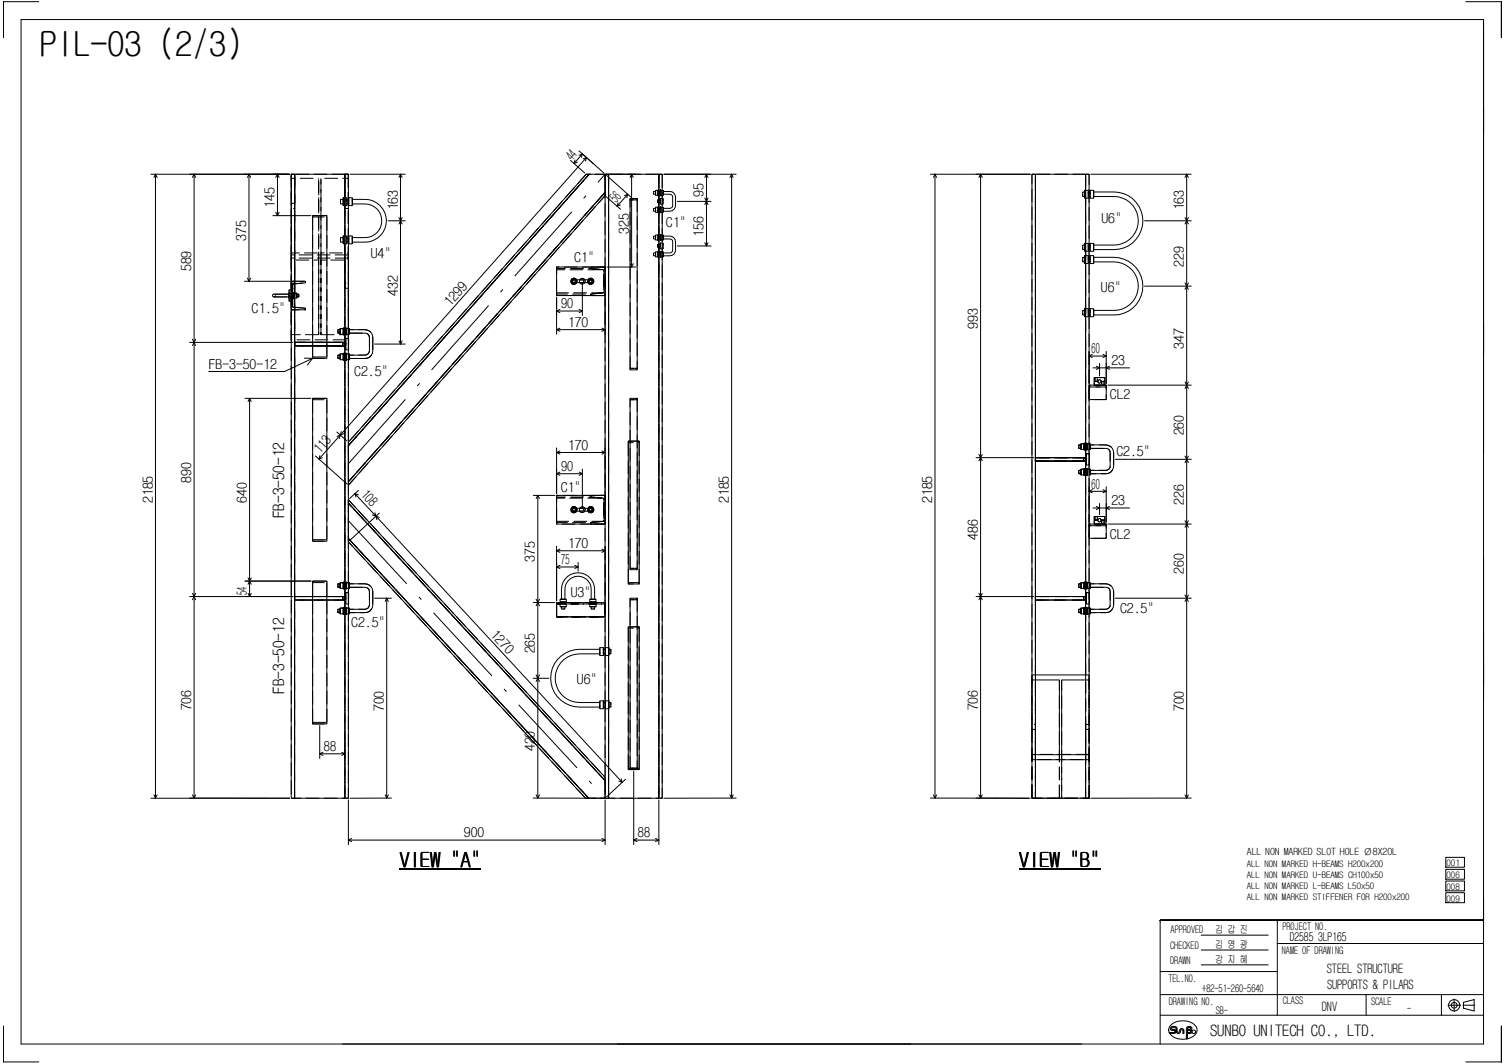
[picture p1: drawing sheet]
<svg xmlns="http://www.w3.org/2000/svg" width="420mm" height="297mm" viewBox="0 0 420 297" stroke-linecap="round" stroke-linejoin="round" font-family="sans-serif">
<g fill="none" stroke="#000" stroke-width=".28">
<path d="M.8 .5h10M.9 .5v10M5.9 5.5h408.5v286h-408.5zM409.5 .5h10l-.1 10M414.4 5.5v121.1M43.4 48.6l-.4 .9M43.4 48.6l.5 .9M43.4 48.6v174.2M54.2 48.6v174.2M54.2 48.6l-.4 .9M54.2 48.6l.5 .9M69.6 48.6l-.5 .9"/>
<path d="M69.6 48.6l.4 .9M69.6 48.6v29.9M77 59.3l.5 .9M77.5 48.6l-.5 .9M77.5 48.6l.5 .9M77.5 48.6v11.6M78 59.3l-.5 .9M80.9 48.6h-38.7M82.3 48.6h14v174.2h1v-174.2h-1M95.9 55.7h-.8v1.2h.8M95.9 55.2h1v2.2h-1zM96.9 55.7h.5"/>
<path d="M96.9 56.9h.5M97.4 55.2h1v2.2h-1zM97.8 48.6h15.4M98.4 56.9a8.3 8.3 0 0 1 6.2 .8 4.7 4.7 0 0 1 1.8 5.3 4.7 4.7 0 0 1-4.5 3.3h-3.5M98.4 55.7h3.5a6 6 0 0 1 6 5.9 6 6 0 0 1-6 6h-3.5M111.9 48.6l-.4 .9M111.9 48.6l.5 .9M111.9 48.6v47.5M159.4 44.8l4 3.5M160.6 44.7l-.2 .9M161.3 45.3l-.9 .3M161.8 42.1l6.9 6.2"/>
<path d="M162.7 43l-.9 .3M162.7 43l-.3 .9M162.7 43l-2.3 2.6M163.8 44l-.9 .4M163.8 44l-.2 1M163.8 44l-68.7 77.5M164.6 48.6l-67.3 75.8v-1l66.4-74.8h5.3v5.1M169 53.7v.9l-71.7 80.9v-1zM169 48.6h1v174.2h-1zM169.4 54.9l4 3.5M169.4 48.9l6.9 6.2M169.5 48.6h8.2"/>
<path d="M170 48.6h14.1v174.2h.9v-174.2h-.9M172.6 56.6l-.2 1M173.3 57.2l-.9 .4M175.4 54.2l-.9 .4M175.4 54.2l-.3 1M175.4 54.2l-3 3.4M176 55.4h2v.4h-2zM176 55.8v47M176.4 48.6l-.4 .9M176.4 48.6l.5 .9M176.4 48.6v25.9M178 55.8v47"/>
<path d="M183.1 53.5h-.5v.7h.5M183.1 58.2h-.5v.8h.5M183.8 53.2h-.7v1.3h.7M183.8 57.9h-.7v1.4h.7M183.8 53h.2v1.7h-.2zM183.8 57.7h.2v1.7h-.2zM184 53.5h.4M184 54.2h.4M184 58.2h.4M184 59h.4M184.4 55.8h-.7v.8h.7M184.4 53h.2v1.7h-.2z"/>
<path d="M184.4 57.7h.2v1.7h-.2zM184.4 55.4h.8v1.6h-.8zM184.6 53.2h.7v1.3h-.7M184.6 57.9h.7v1.4h-.7M185.3 53.5h1.8a1.59 1.59 0 0 1 1.6 1.5v2.4a1.66 1.66 0 0 1-1.6 1.6h-1.8M185.3 54.2h1.8a.79 .79 0 0 1 .8 .8v2.4a.79 .79 0 0 1-.8 .8h-1.8M185.5 48.6h20.2M189.2 56.2h9.4M196.9 55.3l.5 .9M197.4 56.2l-.5 .9M197.4 56.2l.4 .9M197.4 48.6l-.5 .9"/>
<path d="M197.4 48.6l.4 .9M197.4 48.6v20.1M197.8 55.3l-.4 .9M204.4 48.6l-.5 .9M204.4 48.6l.4 .9M204.4 48.6v174.2M259.9 48.6h27.9M261.2 48.6l-.4 .9M261.2 48.6l.5 .9M261.2 48.6v174.2M273.9 48.6v174.2M273.9 48.6l-.4 .9"/>
<path d="M273.9 48.6l.5 .9M289.3 48.6h14M303 53.6h-.5v1.3h.5M303 53.1h1v2.2h-1zM304 53.6h.5M304 54.9h.5M304.5 53.1h1v2.2h-1zM304.7 48.6h28.1M305.5 54.9h5.7a6.8 6.8 0 0 1 6.8 6.7 6.8 6.8 0 0 1-6.8 6.8h-5.7M305.5 53.6h5.7a8 8 0 0 1 8.1 8 8 8 0 0 1-8.1 8.1h-5.7M331.5 48.6v174.2M331.5 48.6l-.5 .9"/>
<path d="M331.5 48.6l.5 .9M68.3 78.5h12.6M69.1 77.6l.5 .9M70 77.6l-.4 .9M76.2 60.2h10.7M81.4 78.5h3.9v.5l-3.6 .3v6.4l3.6 .4v.4h-3.9zM81.4 78.5v-29.9h.9v29.9M82.3 79.2v6.6M87.3 60.2h4v39.8h-4zM95.9 66.3h-.8v1.3h.8M95.9 65.9h1v2.2h-1zM96.9 66.3h.5"/>
<path d="M96.9 67.6h.5M97.4 65.9h1v2.2h-1zM108.4 61.6h4.8M111.5 60.7l.4 .9M111.9 61.6l-.4 .9M111.9 61.6l.5 .9M112.4 60.7l-.5 .9M155.5 74.5h13.5v8h-13.5zM155.5 75v.3M160 78.3l.3-.2h4.7a.4 .4 0 0 1 .4 .4 .4 .4 0 0 1-.4 .4h-4.7a.38 .38 0 0 1-.3-.2 .38 .38 0 0 1 0-.4zM160.9 78.1a.71 .71 0 0 0-1-.1 .71 .71 0 0 0 0 1 .71 .71 0 0 0 1 0M161.1 78.1a.85 .85 0 0 0-1.3-.3 .85 .85 0 0 0 0 1.4 .85 .85 0 0 0 1.3-.3"/>
<path d="M162 78.9a.77 .77 0 0 0 1.4 0M162 78.1a.77 .77 0 0 1 1.4 0M162.7 79v9.1M164.3 78.1a.83 .83 0 0 1 1.3-.2 .83 .83 0 0 1 0 1.3 .83 .83 0 0 1-1.3-.3M164.5 78.1a.71 .71 0 0 1 1-.1 .71 .71 0 0 1 0 1 .71 .71 0 0 1-1 0M169.5 74.5h8.2M176 73.6l.4 .9M176.9 73.6l-.5 .9M183.1 65.9h-.5v.8h.5M183.1 70.6h-.5v.8h.5M183.8 65.6h-.7v1.4h.7M183.8 70.3h-.7v1.4h.7"/>
<path d="M183.8 65.5h.2v1.6h-.2zM183.8 70.2h.2v1.6h-.2zM184 65.9h.4M184 66.7h.4M184 70.6h.4M184 71.4h.4M184.4 68.2h-.7v.8h.7M184.4 65.5h.2v1.6h-.2zM184.4 70.2h.2v1.6h-.2zM184.4 67.9h.8v1.6h-.8zM184.6 65.6h.7v1.4h-.7M184.6 70.3h.7v1.4h-.7"/>
<path d="M185.3 65.9h1.8a1.59 1.59 0 0 1 1.6 1.6v2.3a1.59 1.59 0 0 1-1.6 1.6h-1.8M185.3 66.7h1.8a.74 .74 0 0 1 .8 .8v2.3a.79 .79 0 0 1-.8 .8h-1.8M189.2 68.7h9.4M196.9 67.8l.5 .9M197.8 67.8l-.4 .9M303 68.4h-.5v1.3h.5M303 67.9h1v2.2h-1zM303 71.8h-.5v1.3h.5M303 71.4h1v2.2h-1zM304 68.4h.5M304 69.7h.5M304 71.8h.5"/>
<path d="M304 73.1h.5M304.5 67.9h1v2.2h-1zM304.5 71.4h1v2.2h-1zM305.5 73.1h5.7a6.8 6.8 0 0 1 6.8 6.8 6.8 6.8 0 0 1-6.8 6.8h-5.7M305.5 71.8h5.7a8 8 0 0 1 8.1 8.1 8 8 0 0 1-8.1 8h-5.7M319.7 61.6h13.1M319.7 79.9h13.1M331 60.7l1 1.8M331 79l1 1.8M332 60.7l-1 1.8M332 79l-1 1.8M53 95.6h28.8"/>
<path d="M53.8 94.7l.4 .9M54.2 95.6l-.4 .9M54.2 95.6l.5 .9M54.7 94.7l-.5 .9M80.7 82.1h-4.2a.38 .38 0 0 0-.4 .4 .38 .38 0 0 0 .4 .4h4.2M80.8 83.2v.9h.8v-.7M81.4 86.5v136.3h.9v-136.3M81.4 81.8h-.7v1.4h.7M81.4 81.7h.2v1.7h-.2zM81.6 81.7v-.8h-.8v.9M81.6 82.1h.4M81.6 82.9h.4"/>
<path d="M82 81.7h.2v1.7h-.2zM82.2 81.8h.7v1.4h-.7M82.3 95.6h14v1l-14-.1zM82.9 82.1h.5v.8h-.5M85 100h2.3M95 92.1l-.6-.1v1l.6-.1M95 99.1h-.6v1l.6-.1M95 99.1v.1M95.9 91.7h-.9v1.6h.9M95.9 98.8h-.9v1.6h.9M95.9 91.6h.2v1.9h-.2zM95.9 98.6h.2v2h-.2z"/>
<path d="M96.1 92h.5M96.1 93h.5M96.1 99.1h.5M96.6 95.7h-.8v.8h.8M96.6 91.6h.2v1.9h-.2zM96.6 98.6h.2v2h-.2zM96.6 94.5h.8v3.2h-.8zM96.8 91.8l.8-.1v1.6h-.8M96.8 98.9l.8-.1v1.6h-.8M97.6 92.1l4.4-.1a2.18 2.18 0 0 1 2.1 2.2v3.7a2.18 2.18 0 0 1-2.1 2.2l-4.4-.1M97.6 92.9l4.4 .1a1.19 1.19 0 0 1 1.2 1.2v3.7a1.27 1.27 0 0 1-1.2 1.2h-4.4M97.6 99.1v.1"/>
<path d="M104.6 96.1h8.6M111.5 95.2l.4 .9M112.4 95.2l-.5 .9M155.5 86.8l.9 .5M155.5 86.8h7.2M155.5 83v10.3M155.5 92l.9 .5M155.5 92h13.5M156.4 86.4l-.9 .4M156.4 91.6l-.9 .4M161.8 86.4l.9 .4M162.7 86.8l-.9 .5"/>
<path d="M168.1 91.6l.9 .4M169 92l-.9 .5M303 86.7h-.5v1.2h.5M303 86.2h1v2.2h-1zM304 86.7h.5M304 87.9h.5M304.2 99.4l.9 .4M304.2 99.4h4.8M304.2 98.1v9M304.5 86.2h1v2.2h-1zM305.1 98.9l-.9 .5M308.1 98.9l.9 .5"/>
<path d="M309 98.1v9M309 99.4l-.9 .4M68.5 111.2h18.4M69.7 111.2v55.3M69.7 111.2l-.4 .9M69.7 111.2l.5 .9M87.3 111.2h4v39.9h-4zM87.3 100l-7.8 3.7h-21.2M87.3 100l-1.4 1.9M96.1 100.1h.5M176 102.8h2v.5h-2zM176 111.2h2v.4h-2z"/>
<path d="M176 111.6v47.1M178 111.6v47.1M304.2 107.5h4.8v4h-4.8zM305.3 102.7h10.3M305.7 105.4h3v1.1h-1.1a.47 .47 0 0 0-.4-.5 .47 .47 0 0 0-.5 .5h-1zM305.7 106.5h1a.47 .47 0 0 0 .5 .5 .47 .47 0 0 0 .4-.5h1.1v1h-3zM306.3 102.2l.9 .5-.9 .4M307.2 101.4v3.5M309.5 107.5h23.3M309.9 102.2l-.9 .5 .9 .4M331 106.6l.5 .9M331.5 107.5l-.5 1"/>
<path d="M331.5 107.5l.5 1M332 106.6l-.5 .9M88.1 127.3l8.8 7.8M89.4 127.2l-.3 .9M90 127.8l-.9 .3M94.1 120.6l2.8 2.5M95.1 121.5l-.3 .9M95.1 121.5l-6 6.6M95.3 120.5l-.2 1M96 121.1l-1.9 .7M97.3 124.4v10.1M97.3 139.5l71.7 77.5"/>
<path d="M99.1 137.8l.3 1M99.1 137.8l1 .3M99.1 137.8l5.9 6.3M100.1 136.9l-2.4 2.3M149 138.3h6M150.2 138.3v84.5M150.2 138.3l-.4 .9M150.2 138.3l.5 .9M155.5 138.3h13.5v8h-13.5zM155.5 138.8v.3M155.5 132.2l.9 .5M155.5 132.2h7.2"/>
<path d="M155.5 126.3l.9 .5M155.5 126.3h13.5M155.5 125.1v12.7M156.4 131.8l-.9 .4M156.4 125.9l-.9 .4M161.8 131.8l.9 .4M162.7 131v10.8M162.7 132.2l-.9 .5M168.1 125.9l.9 .4M169 126.3l-.9 .5M175.5 123.1h3.1v39.9h-3.1zM272.7 127.8h16.1"/>
<path d="M273.5 126.9l.9 1.8M274.4 126.9l-.9 1.8M289.3 127.8h14v.9h-14zM302 124.3l-.6-.1v1l.6-.1M302 131.4l-.6-.1v.9h.6M302.9 123.9h-.9v1.6h.9M302.9 131h-.9v1.6h.9M302.9 123.7h.1v1.9h-.1zM302.9 130.8h.1v2h-.1zM303 132.2h.5M303 124.2h.5M303 125.2h.5"/>
<path d="M303 131.3h.5M303.5 127.8h-.8v.9h.8M303.5 123.7h.2v1.9h-.2zM303.5 130.8h.2v2h-.2zM303.5 126.7h.8v3.1h-.8zM303.7 124l.9-.1v1.6h-.9M303.7 131.1l.9-.1v1.6h-.9M304.2 137.2l.9 .4M304.2 137.2h4.8M304.2 135.9v9.9M304.6 124.3l4.3-.1a2.18 2.18 0 0 1 2.2 2.2v3.7a2.18 2.18 0 0 1-2.2 2.1h-4.3M304.6 125.1l4.3 .1a1.18 1.18 0 0 1 1.2 1.2v3.7a1.18 1.18 0 0 1-1.2 1.2l-4.3 .1"/>
<path d="M305.1 136.7l-.9 .5M308.1 136.7l.9 .5M309 135.9v9.9M309 137.2l-.9 .4M311.6 128.2h21.2M331 127.3l.5 .9M331.5 128.2l-.5 1M331.5 128.2l.5 1M332 127.3l-.5 .9M97.3 151.3l66.3 71.5h5.4M97.3 150.3l67.2 72.5M97.3 140.5l71.7 77.4"/>
<path d="M104.1 143.8l.9 .3M104.7 143.1l.3 1M105 144.1l.3 1M105 144.1l1 .3M105 144.1l68.8 74.3M106 143.3l-8.3 7.6M155.5 158.3l.9 .4M155.5 158.3h6M155.5 153.8l.9 .4M155.5 153.8h13.5M155.5 152.5v15.2M156.4 157.8l-.9 .5"/>
<path d="M156.4 153.3l-.9 .5M160 142.1l.3-.2h4.9a.41 .41 0 0 1 .2 .5 .41 .41 0 0 1-.4 .3h-4.7l-.3-.2zM160.6 157.8l.9 .5M160.9 141.9a.7 .7 0 0 0-1-.1 .7 .7 0 0 0 0 1 .7 .7 0 0 0 1-.1M161.1 141.9a.85 .85 0 0 0-1.3-.3 .85 .85 0 0 0 0 1.4 .85 .85 0 0 0 1.3-.3M161.5 157v2.4M161.5 158.3l-.9 .4M162 142.7a.82 .82 0 0 0 1.4 0M162 141.9a.82 .82 0 0 1 1.4 0M164.3 141.9a.83 .83 0 0 1 1.3-.2 .83 .83 0 0 1 0 1.2 .83 .83 0 0 1-1.3-.2M164.5 141.9a.7 .7 0 0 1 1-.1 .7 .7 0 0 1 0 1 .7 .7 0 0 1-1-.1M168.1 153.3l.9 .5"/>
<path d="M169 152.5v15.2M169 153.8l-.9 .4M176 158.7h2v.3h-2zM304.2 146.3h4.8v4h-4.8zM305.3 141.8h10.3M305.7 144.2h3v1h-1.1a.47 .47 0 0 0-.4-.5 .47 .47 0 0 0-.5 .5h-1zM305.7 145.2h1a.47 .47 0 0 0 .5 .5 .47 .47 0 0 0 .4-.5h1.1v1.1h-3zM306.3 141.4l.9 .4-.9 .5M307.2 140.5v3.2M309.5 146.3h23.3M309.9 141.4l-.9 .4 .9 .5M331 145.4l.5 .9"/>
<path d="M331.5 146.3l-.5 .9M331.5 146.3l.5 .9M332 145.4l-.5 .9M53 166.5h28.8M53.8 165.7l.4 .8M54.2 166.5l-.4 .9M54.2 166.5l.5 .9M54.7 165.7l-.5 .8M68.5 162.2h18.4M69.3 161.3l.4 .9M69.3 165.7l.4 .8M69.7 162.2l-.4 .9"/>
<path d="M69.7 162.2l.5 .9M70.2 161.3l-.5 .9M70.2 165.7l-.5 .8M82.3 166.5h14v1h-14zM87.3 162.2h4v39.9h-4zM95 163.1l-.6-.1v1l.6-.1M95 170.1h-.6v.9h.6M95.9 162.7h-.9v1.6h.9M95.9 169.8h-.9v1.6h.9M95.9 162.5h.2v1.9h-.2zM95.9 169.6h.2v1.9h-.2zM96.1 163h.5"/>
<path d="M96.1 164h.5M96.1 170.1h.5M96.1 171h.5M96.6 166.6h-.8v.8h.8M96.6 162.5h.2v1.9h-.2zM96.6 169.6h.2v1.9h-.2zM96.6 165.4h.8v3.2h-.8zM96.8 162.8l.8-.1v1.6h-.8M96.8 169.9l.8-.1v1.6h-.8M97.6 163.1l4.4-.1a2.18 2.18 0 0 1 2.1 2.1v3.8a2.18 2.18 0 0 1-2.1 2.1h-4.4M97.6 163.9l4.4 .1a1.19 1.19 0 0 1 1.2 1.1v3.8a1.28 1.28 0 0 1-1.2 1.2h-4.4M104.6 167h4.7"/>
<path d="M108 167l-.4 .9M108 167l.5 .9M108 167v55.8M149 168.2h6M149.8 167.3l.4 .9M150.2 168.2l-.4 .9M150.2 168.2l.5 .9M150.7 167.3l-.5 .9M156.5 168.6h1.7v.8h-1.7zM156.5 167.3h1.7v.8h-1.7zM156.8 167.3a6.6 6.6 0 0 1 1.8-6.4 4.6 4.6 0 0 1 4.9-.5 4.6 4.6 0 0 1 2.6 4.1v2.8M156.8 169.4v.6h1v-.6"/>
<path d="M156.8 168.1v.5M157.8 167.3a6 6 0 0 1 .8-5 3.6 3.6 0 0 1 4.1-1.2 3.6 3.6 0 0 1 2.4 3.4v2.8M157.8 168.1v.5M164.8 168.6h1.7v.8h-1.7zM164.8 167.3h1.7v.8h-1.7zM165.1 169.4v.6h1v-.6M165.1 168.1v.5M166.1 168.1v.5M169 168.2h-13.5v4h13.5M175.5 175h3.1v39.8h-3.1zM176 167h2v.4h-2zM176 167.4v47.1"/>
<path d="M178 167.4v47.1M272.7 166.5h16.1M273.5 165.6l.9 1.8M274.4 165.6l-.9 1.8M289.3 166.5h14v1h-14zM302 163.1l-.6-.1v1l.6-.1M302 170.1h-.6v.9h.6M302.9 162.7h-.9v1.6h.9M302.9 169.8h-.9v1.6h.9M302.9 162.5h.1v1.9h-.1zM302.9 169.6h.1v1.9h-.1zM303 163h.5"/>
<path d="M303 164h.5M303 170.1h.5M303 171h.5M303.5 166.6h-.8v.8h.8M303.5 162.5h.2v1.9h-.2zM303.5 169.6h.2v1.9h-.2zM303.5 165.4h.8v3.2h-.8zM303.7 162.8l.9-.1v1.6h-.9M303.7 169.9l.9-.1v1.6h-.9M304.6 163.1l4.3-.1a2.18 2.18 0 0 1 2.2 2.1v3.8a2.18 2.18 0 0 1-2.2 2.1h-4.3M304.6 163.9l4.3 .1a1.18 1.18 0 0 1 1.2 1.1v3.8a1.18 1.18 0 0 1-1.2 1.2h-4.3M311.6 167h21.2"/>
<path d="M331 166.1l1 1.8M332 166.1l-1 1.8M149 189.4h4.3M149.8 188.4l.4 1M150.2 189.4l-.4 .8M150.2 189.4l.5 .8M150.7 188.4l-.5 1M167.6 182.5h-5.7a6.8 6.8 0 0 0-6.8 6.8 6.8 6.8 0 0 0 6.8 6.8h5.7M167.6 181.3h-5.7a8.1 8.1 0 0 0-8.1 8 8.1 8.1 0 0 0 8.1 8.1h5.7M167.6 195.7h1v2.2h-1zM167.6 180.8h1v2.2h-1zM168.6 196.1h.5"/>
<path d="M168.6 197.4h.5M168.6 181.3h.5M168.6 182.5h.5M169.1 195.7h1v2.2h-1zM169.1 180.8h1v2.2h-1zM170.1 196.1h.5v1.3h-.5M170.1 181.3h.5v1.2h-.5M288.3 189.8h7.7v20.9h-7.7v12.1h15.9v-10.7h-15.9M288.3 188.4v-139.8h1v139.8M303.3 188.4v-139.8h.9v139.8M304.2 189.8h-7.6v20.9h7.6v1.4M89.3 210.4l.9 .5"/>
<path d="M89.3 210.4h7.1M89.3 202.6v9.2M90.2 210l-.9 .4M95.5 210l.9 .4M96.4 207.4v4.4M96.4 210.4l-.9 .5M172.9 218.1l.9 .3M173.5 217.4l.3 1M174.8 217.6l-5.4 4.9M176 214.5h2v.3h-2zM177 215.3v20.5M288.3 203.6v-15.2h15.9v15.2"/>
<path d="M288.3 203.6v7.1M288.3 203.6h1v7.1M304.2 203.6v7.1M304.2 203.6h-.9v7.1M43 221.9l.4 .9M43.9 221.9l-.5 .9M53 222.8h27.9h-38.7M53.8 221.9l.4 .9M54.7 221.9l-.5 .9M82.3 222.8h14M97.3 234.5l.9 .4M97.3 234.5h71.7"/>
<path d="M97.3 223.3v12.5M98.2 234.1l-.9 .4M107.6 221.9l.4 .9M108.5 221.9l-.5 .9M109.3 222.8h-11.5M149 222.8h19.6M149.8 221.9l.4 .9M150.7 221.9l-.5 .9M168.1 234.1l.9 .4M169 223.3v12.5M169 234.5l-.9 .4M170 222.8h14.1"/>
<path d="M177 234.5h7.1M177 234.5l.9 .4M177.9 234.1l-.9 .4M183.1 234.1l1 .4M184.1 234.5l-1 .4M184.1 223.3v12.5M203.9 221.9l.5 .9M204.8 221.9l-.4 .9M205.7 222.8h-20.2M259.9 222.8h27.9M260.8 221.9l.4 .9M261.7 221.9l-.5 .9"/>
<path d="M272.7 222.8h14.7M273.5 221.9l.4 .9M274.4 221.9l-.5 .9M331 221.9l.5 .9M332 221.9l-.5 .9M332.8 222.8h-28.1M403.9 239.4h5.2v2.7h-5.2zM356.8 256.9v26.5M403.9 246h5.2v2.7h-5.2zM403.9 249.2h5.2v2.8h-5.2zM403.9 242.7h5.2v2.7h-5.2zM414.4 256.9h-90.3v34.6"/>
<path d="M324.1 277.7h90.3M324.1 271.2h32.7M335.6 269.4h18.7M335.6 261.1h18.7M335.6 265.2h18.7M356.8 263.4h57.6M381.6 277.7v5.7M402.7 277.7v5.7M406.2 278.9v3.5M408.9 279.8l2.9-.7v3.1l-2.9-.7zM.8 296.5h10M.9 286.5v10"/>
<path d="M324.1 283.4h90.3M326.6 288.2h1.6v-.4l-.7-.1a.57 .57 0 0 1-.6-.6 .57 .57 0 0 1 .6-.5h1l.3 .3 .1 1.2h.5a.68 .68 0 0 1 .5-.9 .68 .68 0 0 1 .8 .6v.7h-.2l-.1-.9h-.5a.68 .68 0 0 1-.5 .9 .68 .68 0 0 1-.9-.6l-.1-1h-1l-.1 .2 .2 .3a.74 .74 0 0 1 1 .6l-.2 .5h-1.5M327.2 286.1a5.2 5.2 0 0 1 7 .5 2.14 2.14 0 0 1-1.5 3.1 4.6 4.6 0 0 1-6.1-1.7 1.86 1.86 0 0 1 .6-1.9zM331.7 290v-1.5h.7a.56 .56 0 0 0 .6-.3 .56 .56 0 0 0-.2-.6 .74 .74 0 0 0-.4-1.1 .74 .74 0 0 0-1 .7v2.9M331.7 287.7h.7l.3 .3-.3 .2h-.7zM331.8 287l.6-.1 .3 .2-.3 .3h-.7zM404.5 280.6h3.5M408.7 280.6h3.3M419.4 286.5l.1 10h-10"/>
<circle cx="333.5" cy="288.1" r=".51"/>
<circle cx="406.2" cy="280.7" r="1.59"/>
<circle cx="406.3" cy="280.7" r=".81"/>
</g>
<g fill="none" stroke="#000" stroke-width=".28" stroke-dasharray="3.8 1.3" stroke-linecap="butt">
<path d="M81.4 56.8h.9v-8.2h-.9M82.3 49.8v8.4h-.9M82.3 48.6v174.2h-.9v-174.2h.9M96.3 48.6v174.2h-14v-174.2h14M97.3 48.6v24h-7.6v-22.8h7.6M97.3 48.6v24M97.3 48.6v174.2h-1v-174.2h1M97.3 58.2h-1v-8.4M97.3 48.6h-1v8.2h1M164.6 48.6l-67.3 75.8M169 48.6v5.1l-71.7 80.8v-10.1l67.3-75.8-67.3 75.8v-1l66.4-74.8M169 53.7v.9l-71.7 80.9v-1l71.7-80.8"/>
<path d="M169 53.7l-71.7 80.8M170 48.6v174.2h-1v-174.2h1M178 55.4v47.9M184.1 48.6v174.2h-14.1v-174.2h14.1M185 48.6v174.2h-.9v-174.2h.9M289.3 48.6h-1v174.2h1v-174.2M303.3 48.6v174.2h-14v-174.2h14M303.3 48.6v174.2h-14v-174.2M81.4 78.5h3.9v.5l-3.6 .3v6.4l3.6 .4v.4h-3.9v-8M81.4 72.1v-1.5h7.6v-20.8v22.8h-7.6v-22.8h7.6M81.4 79h.9v-8.4M82.3 72.1v8.4h-.9"/>
<path d="M87.3 60.6v39.1M87.3 60.2h4v.4h-4v-.4M89 72.6v20.8v-22.8M89.7 72.6v20.8v-22.8M91.3 60.6v39.1M96.3 70.6v8.4h1M97.3 72.1h-15.9v22.8h15.9v-24.3h-7.6v-20.8M97.3 71.2h-15.9v-22.6M165.1 74.5v.5l3.6 .3v6.4l-3.6 .4v.4h3.9v-8h-3.9M169 74.5h-3.9v.5l3.6 .3v6.4l-3.6 .4v.4h3.9M76.5 82.9h4.2v-.8h-4.2M81.4 86.5v-8"/>
<path d="M82.3 95.6v.9l14 .1v-1h-14M82.3 85.8l-.6-.1v-6.4l.6-.1M87.3 99.7h4v.3h-4v-.3M89 93.4h-7.6v-22.8M89.7 93.4h7.6M96.3 95.6v1l-14-.1v-.9h14M96.3 96.6l-14-.1M96.3 95.6h-14M96.6 94.5h.8v3.2h-.8v-3.2M97.3 94.9v-24.3M97.3 80.5h-1v-8.4M97.6 92.9l4.4 .1a1.19 1.19 0 0 1 1.2 1.2v3.7a1.27 1.27 0 0 1-1.2 1.2h-4.4v1h4.4a2.1 2.1 0 0 0 2.1-2.2v-3.7a2.18 2.18 0 0 0-2.1-2.2h-4.4v.9"/>
<path d="M155.5 82.1v-.4h13.2v-6.4M155.5 81.7v-6.4h13.2l-3.6-.3h-9.6v-.5h13.5M168.7 81.7l-3.6 .4h-9.6v.4h9.6v-.4M169 82.5v-8M87.3 111.6v39.1M87.3 111.2h4v.4h-4v-.4M91.3 111.6v39.1M176 103.3v-47.9M178 111.2v47.8M304.2 107.5v.5h4.8v-.5h-4.8M306.7 106.5h-1v1h3v-1h-1.1M307.6 106.5h1.1v-1.1h-3v1.1h1"/>
<path d="M309 111.5h-4.8v-3.5h4.8v3.5M165.1 138.3v.5l3.6 .3v6.4l-3.6 .3v.5h3.9v-8h-3.9M169 138.3h-3.9v.5l3.6 .3v6.4l-3.6 .3v.5h3.9M175.5 123.6v39M175.5 123.1h3.1v.5h-3.1v-.5M178.6 123.6v39M289.3 127.8v.9h14v-.9h-14M303.3 127.8h-14v.9h14v-.9M303.3 128.7h-14M303.3 127.8h-14M303.5 126.7h.8v3.1h-.8v-3.1M304.6 125.1l4.3 .1a1.18 1.18 0 0 1 1.2 1.2v3.7a1.18 1.18 0 0 1-1.2 1.2h-4.3v.9h4.3a2.1 2.1 0 0 0 2.2-2.1v-3.7a2.18 2.18 0 0 0-2.2-2.2h-4.3v.9"/>
<path d="M87.3 150.7h4v.4h-4v-.4M97.3 140.5v-1l71.7 77.5v.9l-71.7-77.4M97.3 151.3v-10.8l71.7 77.4v4.9M97.3 150.3l67.2 72.5M155.5 145.8v-.3h13.2v-6.4M155.5 145.5v-6.4h13.2l-3.6-.3h-9.6v-.5h13.5M168.7 145.5l-3.6 .3h-9.6v.5h9.6v-.5M169 146.3v-8M176 159v-47.8M304.2 146.3v.5h4.8v-.5h-4.8M306.7 145.2h-1v1.1h3v-1.1h-1.1M307.6 145.2h1.1v-1h-3v1h1"/>
<path d="M309 150.3h-4.8v-3.5h4.8v3.5M82.3 166.5v1h14v-1h-14M87.3 162.6v39.1M87.3 162.2h4v.4h-4v-.4M91.3 162.6v39.1M96.3 166.5v1h-14v-1h14M96.3 167.5h-14M96.3 166.5h-14M96.6 165.4h.8v3.2h-.8v-3.2M97.6 163.9l4.4 .1a1.19 1.19 0 0 1 1.2 1.1v3.8a1.28 1.28 0 0 1-1.2 1.2h-4.4v.9h4.4a2.1 2.1 0 0 0 2.1-2.1v-3.8a2.18 2.18 0 0 0-2.1-2.1h-4.4v.9M155.5 172.2v-3.6v3.6h13.5v-3.6h-13.5h13.5v3.6h-13.5v-4h13.5v4h-13.5M175.5 175.4v39.1"/>
<path d="M178 167v47.8M178.6 175.4v39.1M289.3 166.5v1h14v-1h-14M303.3 166.5h-14v1h14v-1M303.3 167.5h-14M303.3 166.5h-14M303.5 165.4h.8v3.2h-.8v-3.2M304.6 163.9l4.3 .1a1.18 1.18 0 0 1 1.2 1.1v3.8a1.18 1.18 0 0 1-1.2 1.2h-4.3v.9h4.3a2.1 2.1 0 0 0 2.2-2.1v-3.8a2.18 2.18 0 0 0-2.2-2.1h-4.3v.9M87.3 201.7h4v.4h-4v-.4M176 214.8v-47.8M288.3 203.6v8.4h7.7v-22.2M288.3 203.6v-15.2"/>
<path d="M289.3 203.6v-15.2M289.3 210.6v-8.4h-1M289.3 203.6v8.4M296.6 212v10.8M303.3 203.6v-15.2M303.3 212v-8.4M304.2 212v-23.6M304.2 210.6h-15.9v-22.2M304.2 203.6v8.4h-7.6v-22.2M304.2 203.6v-15.2M304.2 202.2h-.9v8.4M82.3 222.8v-174.2"/>
<path d="M96.3 222.8v-174.2M163.6 222.8l-66.3-71.5v-1l67.2 72.5M164.5 222.8l-67.2-72.5v-9.8l71.7 77.4v4.9M170 222.8v-174.2M184.1 222.8v-174.2M288.3 222.8v-12.1M288.3 222.8h8.3M288.3 222.8h1v-12.1M296 222.8v-10.8M296 222.8v-12.1M296.6 222.8v-12.1M296.6 222.8h7.6"/>
<path d="M303.3 222.8v-12.1M303.3 222.8h.9v-12.1M304.2 222.8v-12.1M304.2 222.8v-174.2h-.9v174.2h.9"/>
</g>
<path d="M306.1 105.4h.5M306.6 106.5h-.5M307.7 106.5h.5M308.2 107.5h-.5M165.1 138.8v-.5M306.1 144.2h.5M306.6 145.2h-.5M307.7 145.2h.5M308.2 146.3h-.5" fill="none" stroke="#000" stroke-width=".28" stroke-dasharray=".3 .1" stroke-linecap="butt"/>
<g fill="none" stroke="#000" stroke-width=".28" stroke-dasharray="1.7 .6" stroke-linecap="butt">
<path d="M80.8 84.1v-3.2M81.6 84.1v-3.2M81.6 82.1h.7v.8h-.7v-.8M95 92.9v-.9h-.6v1l.6-.1M96.6 94.5v3.2M96.6 95.7h-.8v.8h.8v-.8M97.4 94.5v3.2M95 100v-.9h-.6v1l.6-.1M306.6 106.5h-.5v-1.1h.5v1.1M302 125.1v-.9h-.6v1l.6-.1M302 132.2v-.9h-.6v.9h.6M303.5 126.7v3.1"/>
<path d="M303.5 127.8h-.8v.9h.8v-.9M304.3 126.7v3.1M306.6 145.2h-.5v-1h.5v1M307.7 145.2h.5v1.1h-.5v-1.1M95 163.9v-.9h-.6v1l.6-.1M95 171v-.9h-.6v.9h.6M96.6 165.4v3.2M96.6 166.6h-.8v.8h.8v-.8M97.4 165.4v3.2M302 163.9v-.9h-.6v1l.6-.1M302 171v-.9h-.6v.9h.6M303.5 165.4v3.2"/>
<path d="M303.5 166.6h-.8v.8h.8v-.8M304.3 165.4v3.2"/>
</g>
<g fill="none" stroke="#000" stroke-width=".28" stroke-dasharray=".8 .3" stroke-linecap="butt">
<path d="M183.1 59.3v-1.4M183.8 59.3v-1.4M183.8 57.9v1.4M184.4 55.4v1.6M184.6 59.3v-1.4M184.6 57.9v1.4M185.2 55.4v1.6M185.3 57.9v1.4M81.4 72.6v-1.4M183.1 67v-1.4M183.1 71.7v-1.4M183.8 67v-1.4"/>
<path d="M183.8 71.7v-1.4M183.8 65.6v1.4M183.8 70.3v1.4M184.6 67v-1.4M184.6 71.7v-1.4M184.6 65.6v1.4M184.6 70.3v1.4M185.3 65.6v1.4M185.3 70.3v1.4M81.4 94.9v-1.5M83.4 82.9v-.8v.8M95 93.3v-1.6"/>
<path d="M95.9 93.3v-1.6M95.9 91.7v1.6M96.8 91.7v1.6M96.8 93.3v-1.5M97.6 91.7v1.6M96.8 100.4v-1.5M306.7 106.5a.47 .47 0 0 0 .5 .5 .47 .47 0 0 0 .4-.5M307.6 106.5a.47 .47 0 0 0-.4-.5 .47 .47 0 0 0-.5 .5M302 125.5v-1.6M302.9 123.9v1.6M302.9 125.5v-1.6M303.7 125.5v-1.5"/>
<path d="M303.7 132.6v-1.5M303.7 123.9v1.6M304.6 123.9v1.6M306.7 145.2a.47 .47 0 0 0 .5 .5 .47 .47 0 0 0 .4-.5M307.6 145.2a.47 .47 0 0 0-.4-.5 .47 .47 0 0 0-.5 .5M95 164.3v-1.6M95.9 162.7v1.6M95.9 164.3v-1.6M96.8 164.3v-1.5M96.8 171.4v-1.5M96.8 162.7v1.6M97.6 162.7v1.6"/>
<path d="M302 164.3v-1.6M302.9 164.3v-1.6M302.9 162.7v1.6M303.7 162.7v1.6M303.7 164.3v-1.5M303.7 171.4v-1.5M304.6 162.7v1.6M288.3 212v-1.4"/>
</g>
<path d="M307.7 106.5h.5v1h-.5v-1M303 125.1l.5 .1v-1h-.5v.9M303 163.9l.5 .1v-1h-.5v.9" fill="none" stroke="#000" stroke-width=".28" stroke-dasharray="1.6 .6" stroke-linecap="butt"/>
<path d="M165.1 82.5h3.9M165.1 146.3h3.9M169 172.2v-4" fill="none" stroke="#000" stroke-width=".28" stroke-dasharray="2.2 .7" stroke-linecap="butt"/>
<path d="M165.1 75v-.5" fill="none" stroke="#000" stroke-width=".28" stroke-dasharray=".2 .1" stroke-linecap="butt"/>
<g fill="none" stroke="#000" stroke-width=".28" stroke-dasharray=".5 .2" stroke-linecap="butt">
<path d="M82.3 78.5h-.9M160.9 78.1v.9M161.1 78.1v.8M162 78.9v-.8M163.4 78.1v.8M164.3 78.9v-.8M164.5 79v-.9M81.4 86.5h.9M96.1 99.1v1M96.6 99.1v1M97.6 99.1v1M94.4 100.1v-1"/>
<path d="M95 100.1v-1M96.1 100.1v-1M96.6 100.1v-1M301.4 132.2v-.9M302 132.2v-.9M303 132.2v-.9M303 131.3v.9M303.5 131.3v.9M303.5 132.2v-.9M304.6 131.3v.9M97.3 140.5v-1M160.9 141.9v.8"/>
<path d="M161.1 141.9v.8M162 142.7v-.8M163.4 141.9v.8M164.3 142.7v-.8M164.5 142.7v-.8M94.4 171v-.9M95 171v-.9M96.1 171v-.9M96.1 170.1v.9M96.6 170.1v.9M96.6 171v-.9M97.6 170.1v.9"/>
<path d="M301.4 171v-.9M302 171v-.9M303 170.1v.9M303 171v-.9M303.5 171v-.9M303.5 170.1v.9M304.6 170.1v.9M169 217.9v-.9"/>
</g>
<path d="M163.6 222.8h5.4" fill="none" stroke="#000" stroke-width=".28" stroke-dasharray="3 1" stroke-linecap="butt"/>
<path d="M169 48.6h-5.3" fill="none" stroke="#000" stroke-width=".28" stroke-dasharray="2.9 1" stroke-linecap="butt"/>
<g fill="none" stroke="#000" stroke-width=".28" stroke-dasharray=".6 .2" stroke-linecap="butt">
<path d="M81.4 49.8v-1.2M81.4 48.6h.9M96.3 48.6h1M94.4 93v-1M95 93v-1M96.1 92v1M96.1 93v-1M96.6 93v-1M96.6 92v1M97.6 92v1M301.4 125.2v-1M302 125.2v-1"/>
<path d="M303 125.2v-1M303 124.2v1M303.5 124.2v1M303.5 125.2v-1M304.6 124.2v1M94.4 164v-1M95 164v-1M96.1 164v-1M96.1 163v1M96.6 163v1M96.6 164v-1M97.6 163v1"/>
<path d="M156.8 169.4h1M156.8 168.1h1M156.8 168.6h1M156.8 167.3h1M157.8 168.6h-1M157.8 167.3h-1M157.8 169.4h-1M157.8 168.1h-1M157.8 170h-1M165.1 169.4h1M165.1 168.1h1M165.1 168.6h1"/>
<path d="M165.1 167.3h1M166.1 168.6h-1M166.1 167.3h-1M166.1 169.4h-1M166.1 168.1h-1M166.1 170h-1M301.4 164v-1M302 164v-1M303 163v1M303 164v-1M303.5 164v-1M303.5 163v1"/>
<path d="M304.6 163v1"/>
</g>
<g fill="none" stroke="#000" stroke-width=".28" stroke-dasharray=".4 .1" stroke-linecap="butt">
<path d="M182.6 54.2v-.7M182.6 59v-.8M183.1 53.5v.7M183.1 58.2v.8M183.1 54.2v-.7M183.1 59v-.8M183.7 56.6v-.8M184 54.2v-.7M184 59v-.8M184 53.5v.7M184 58.2v.8M184.4 53.5v.7"/>
<path d="M184.4 58.2v.8M184.4 55.8v.8M184.4 54.2v-.7M184.4 59v-.8M184.4 56.6v-.8M185.3 54.2v-.7M185.3 59v-.8M185.3 53.5v.7M185.3 58.2v.8M82.3 79.2v-.7M182.6 66.7v-.8M182.6 71.4v-.8"/>
<path d="M183.1 65.9v.8M183.1 70.6v.8M183.1 66.7v-.8M183.1 71.4v-.8M183.7 69v-.8M184 66.7v-.8M184 71.4v-.8M184 65.9v.8M184 70.6v.8M184.4 65.9v.8M184.4 70.6v.8M184.4 68.2v.8"/>
<path d="M184.4 66.7v-.8M184.4 71.4v-.8M184.4 69v-.8M185.3 66.7v-.8M185.3 71.4v-.8M185.3 65.9v.8M185.3 70.6v.8M80.7 82.9v-.8M80.7 82.1v.8M81.6 82.1v.8M81.6 82.9v-.8M82 82.9v-.8"/>
<path d="M82 82.1v.8M82.3 86.5v-.7M82.3 82.1v.8M82.9 82.1v.8M82.9 82.9v-.8M95 92.1v.8M95 99.2v.8M95.8 96.5v-.8M96.6 96.5v-.8M96.6 95.7v.8M97.6 92.9v-.8M97.6 100v-.8"/>
<path d="M302 124.3v.8M302 131.4v.8M302.7 128.7v-.9M303.5 127.8v.9M303.5 128.7v-.9M304.6 125.1v-.8M304.6 132.2v-.8M95 163.1v.8M95 170.2v.7M95.8 167.4v-.8M96.6 166.6v.8M96.6 167.4v-.8"/>
<path d="M97.6 163.9v-.8M97.6 170.9v-.7M302 163.1v.8M302 170.2v.7M302.7 167.4v-.8M303.5 167.4v-.8M303.5 166.6v.8M304.6 163.9v-.8M304.6 170.9v-.7"/>
</g>
<path d="M111.7 242.7h22.7M284.7 242.7h22.7" fill="none" stroke="#000" stroke-width=".38"/>
<g fill="none" stroke="#000" stroke-width=".28" stroke-dasharray=".9 .3" stroke-linecap="butt">
<path d="M183.8 54.7v-1.7M183.8 59.4v-1.7M184 54.7v-1.7M184 59.4v-1.7M184.4 53v1.7M184.4 57.7v1.7M184.6 53v1.7M184.6 57.7v1.7M183.8 67.1v-1.6M183.8 71.8v-1.6M184 67.1v-1.6M184 71.8v-1.6"/>
<path d="M184.4 65.5v1.6M184.4 70.2v1.6M184.4 67.9v1.6M184.6 65.5v1.6M184.6 70.2v1.6M185.2 67.9v1.6M81.4 83.4v-1.7M81.6 83.4v-1.7M82 81.7v1.7M82.2 81.7v1.7M95.9 98.8v1.6M96.8 98.8v1.6"/>
<path d="M97.6 98.8v1.6M95 100.4v-1.6M95.9 100.4v-1.6M302 132.6v-1.6M302.9 131v1.6M302.9 132.6v-1.6M303.7 131v1.6M304.6 131v1.6M95 171.4v-1.6M95.9 169.8v1.6M95.9 171.4v-1.6M96.8 169.8v1.6"/>
<path d="M97.6 169.8v1.6M156.5 168.6h1.7M156.5 169.4h1.7M156.5 167.3h1.7M156.5 168.1h1.7M164.8 168.6h1.7M164.8 169.4h1.7M164.8 167.3h1.7M164.8 168.1h1.7M302 171.4v-1.6M302.9 171.4v-1.6M302.9 169.8v1.6"/>
<path d="M303.7 169.8v1.6M304.6 169.8v1.6"/>
</g>
<g fill="none" stroke="#000" stroke-width=".28" stroke-dasharray=".7 .3" stroke-linecap="butt">
<path d="M95.1 56.9v-1.2M95.9 55.7v1.2M95.9 56.9v-1.2M96.9 56.9v-1.2M96.9 55.7v1.2M97.4 55.7v1.2M97.4 56.9v-1.2M98.4 56.9v-1.2M98.4 55.7v1.2M183.1 54.5v-1.3M183.8 54.5v-1.3M183.8 53.2v1.3"/>
<path d="M184.6 54.5v-1.3M184.6 53.2v1.3M185.3 53.2v1.3M302.5 54.9v-1.3M303 53.6v1.3M303 54.9v-1.3M304 54.9v-1.3M304 53.6v1.3M304.5 53.6v1.3M304.5 54.9v-1.3M305.5 54.9v-1.3M305.5 53.6v1.3"/>
<path d="M95.1 67.6v-1.3M95.9 66.3v1.3M95.9 67.6v-1.3M96.9 67.6v-1.3M96.9 66.3v1.3M97.4 66.3v1.3M97.4 67.6v-1.3M98.4 67.6v-1.3M98.4 66.3v1.3M302.5 69.7v-1.3M302.5 73.1v-1.3M303 68.4v1.3"/>
<path d="M303 69.7v-1.3M303 71.8v1.3M303 73.1v-1.3M304 69.7v-1.3M304 68.4v1.3M304 73.1v-1.3M304 71.8v1.3M304.5 68.4v1.3M304.5 69.7v-1.3M304.5 71.8v1.3M304.5 73.1v-1.3M305.5 69.7v-1.3"/>
<path d="M305.5 68.4v1.3M305.5 73.1v-1.3M305.5 71.8v1.3M76.5 82.9a.38 .38 0 0 0 .4-.4 .38 .38 0 0 0-.4-.4M80.7 83.2v-1.4M80.8 81.8v1.4M81.4 83.2v-1.4M81.4 81.8v1.4M82.2 81.8v1.4M82.2 83.2v-1.4M82.9 81.8v1.4M302.5 87.9v-1.2"/>
<path d="M303 86.7v1.2M303 87.9v-1.2M304 87.9v-1.2M304 86.7v1.2M304.5 86.7v1.2M304.5 87.9v-1.2M305.5 87.9v-1.2M305.5 86.7v1.2M167.6 196.1v1.3M167.6 181.3v1.2M167.6 197.4v-1.3M167.6 182.5v-1.2"/>
<path d="M168.6 197.4v-1.3M168.6 182.5v-1.2M168.6 196.1v1.3M168.6 181.3v1.2M169.1 196.1v1.3M169.1 181.3v1.2M169.1 197.4v-1.3M169.1 182.5v-1.2M170.1 197.4v-1.3M170.1 182.5v-1.2M170.1 196.1v1.3M170.1 181.3v1.2"/>
<path d="M170.6 196.1v1.3M170.6 181.3v1.2"/>
</g>
<g fill="none" stroke="#000" stroke-width=".28" stroke-dasharray="1.2 .4" stroke-linecap="butt">
<path d="M95.9 55.2v2.2M96.9 55.2v2.2M97.4 55.2v2.2M98.4 55.2v2.2M303 53.1v2.2M304 53.1v2.2M304.5 53.1v2.2M305.5 53.1v2.2M95.9 65.9v2.2M96.9 65.9v2.2M97.4 65.9v2.2M98.4 65.9v2.2"/>
<path d="M303 67.9v2.2M303 71.4v2.2M304 67.9v2.2M304 71.4v2.2M304.5 67.9v2.2M304.5 71.4v2.2M305.5 67.9v2.2M305.5 71.4v2.2M303 86.2v2.2M304 86.2v2.2M304.5 86.2v2.2M305.5 86.2v2.2"/>
<path d="M167.6 197.9v-2.2M167.6 183v-2.2M168.6 197.9v-2.2M168.6 183v-2.2M169.1 197.9v-2.2M169.1 183v-2.2M170.1 197.9v-2.2M170.1 183v-2.2"/>
</g>
<g fill="none" stroke="#000" stroke-width=".28" stroke-dasharray="1 .3" stroke-linecap="butt">
<path d="M95.9 93.5v-1.9M96.1 93.5v-1.9M96.6 91.6v1.9M96.8 91.6v1.9M302.9 125.6v-1.9M303 125.6v-1.9M303.5 123.7v1.9M303.7 123.7v1.9M95.9 164.4v-1.9M96.1 164.4v-1.9M96.6 162.5v1.9M96.8 162.5v1.9"/>
<path d="M302.9 164.4v-1.9M303 164.4v-1.9M303.5 162.5v1.9M303.7 162.5v1.9"/>
</g>
<g fill="none" stroke="#000" stroke-width=".28" stroke-dasharray="1.1 .3" stroke-linecap="butt">
<path d="M96.6 98.6v2M96.8 98.6v2M95.9 100.6v-2M96.1 100.6v-2M302.9 132.8v-2M303 132.8v-2M303.5 130.8v2M303.7 130.8v2M95.9 171.5v-1.9M96.1 171.5v-1.9M96.6 169.6v1.9M96.8 169.6v1.9"/>
<path d="M302.9 171.5v-1.9M303 171.5v-1.9M303.5 169.6v1.9M303.7 169.6v1.9"/>
</g>
<g fill="none" stroke="#000" stroke-width=".28" stroke-dasharray="2.7 .9" stroke-linecap="butt">
<path d="M163.1 77.9a.81 .81 0 0 0-1.2 .7 .81 .81 0 0 0 1.2 .7 .81 .81 0 0 0 .2-1.3l-.2-.1M95.9 91.7h-.9v1.6h.9v-1.6M95.9 98.8h-.9v1.6h.9v-1.6M96.8 98.8h.8v1.6h-.8v-1.6M302.9 123.9h-.9v1.6h.9v-1.6M302.9 131h-.9v1.6h.9v-1.6M303.7 123.9h.9v1.6h-.9v-1.6M303.7 131h.9v1.6h-.9v-1.6M163.1 141.6a.8 .8 0 0 0-1.2 .6 .8 .8 0 0 0 1 .9 .8 .8 0 0 0 .4-1.3l-.2-.2M95.9 162.7h-.9v1.6h.9v-1.6M95.9 169.8h-.9v1.6h.9v-1.6M96.8 169.8h.8v1.6h-.8v-1.6"/>
<path d="M302.9 162.7h-.9v1.6h.9v-1.6M302.9 169.8h-.9v1.6h.9v-1.6M303.7 162.7h.9v1.6h-.9v-1.6M303.7 169.8h.9v1.6h-.9v-1.6"/>
</g>
<path d="M96.1 92.9l.5 .1v-1h-.5v.9M303 132.2h.5v-.9h-.5v.9M96.1 163.9l.5 .1v-1h-.5v.9M303 171h.5v-.9h-.5v.9" fill="none" stroke="#000" stroke-width=".28" stroke-dasharray="1.6 .5" stroke-linecap="butt"/>
<path d="M81.4 83.2h-.7v-1.4h.7v1.4M82.2 81.8h.7v1.4h-.7v-1.4M96.1 91.6h-.2v1.9h.2v-1.9M303 123.7h-.1v1.9h.1v-1.9M303.5 123.7h.2v1.9h-.2v-1.9M96.1 162.5h-.2v1.9h.2v-1.9M303 162.5h-.1v1.9h.1v-1.9M303.5 162.5h.2v1.9h-.2v-1.9" fill="none" stroke="#000" stroke-width=".28" stroke-dasharray="2.2 .8" stroke-linecap="butt"/>
<path d="M96.1 98.6h-.2v2h.2v-2M96.6 91.6h.2v1.9h-.2v-1.9M303 130.8h-.1v2h.1v-2M303.5 130.8h.2v2h-.2v-2M96.1 169.6h-.2v1.9h.2v-1.9M96.6 162.5h.2v1.9h-.2v-1.9M303 169.6h-.1v1.9h.1v-1.9M303.5 169.6h.2v1.9h-.2v-1.9" fill="none" stroke="#000" stroke-width=".28" stroke-dasharray="2.3 .8" stroke-linecap="butt"/>
<path d="M96.8 91.7h.8v1.6h-.8v-1.6M96.8 162.7h.8v1.6h-.8v-1.6" fill="none" stroke="#000" stroke-width=".28" stroke-dasharray="2.6 .9" stroke-linecap="butt"/>
<path d="M96.1 100l.5 .1v-1h-.5v.9M96.1 171h.5v-.9h-.5v.9" fill="none" stroke="#000" stroke-width=".28" stroke-dasharray="1.5 .5" stroke-linecap="butt"/>
<g fill="none" stroke="#000" stroke-width=".28" stroke-dasharray="2.4 .8" stroke-linecap="butt">
<path d="M159.7 78.9a.7 .7 0 0 0 1.2 .1 .7 .7 0 0 0-.4-1.2 .7 .7 0 0 0-.9 .8l.1 .3M160.3 77.8a.7 .7 0 0 0-.7 .9 .7 .7 0 0 0 1.1 .3 .7 .7 0 0 0-.1-1.1l-.3-.1M160.7 79.1a.68 .68 0 0 0 0-1.1 .68 .68 0 0 0-1 .3 .68 .68 0 0 0 .7 .9l.3-.1M164.4 78.9a.7 .7 0 0 0 1.2 .1 .7 .7 0 0 0-.4-1.2 .7 .7 0 0 0-.9 .8l.1 .3M165 77.8a.7 .7 0 0 0-.7 .9 .7 .7 0 0 0 1.1 .3 .7 .7 0 0 0-.1-1.1l-.3-.1M165.4 79.1a.68 .68 0 0 0 .1-1.1 .68 .68 0 0 0-1.1 .3 .68 .68 0 0 0 .7 .9l.3-.1M96.6 98.6h.2v2h-.2v-2M159.7 142.7a.71 .71 0 0 0 1.2 .1 .71 .71 0 0 0-.4-1.2 .71 .71 0 0 0-.9 .8l.1 .3M160.3 141.6a.71 .71 0 0 0-.6 1 .71 .71 0 0 0 1.2 .2 .71 .71 0 0 0-.3-1.2h-.3M160.7 142.9a.7 .7 0 0 0 0-1.2 .7 .7 0 0 0-1.1 .4 .7 .7 0 0 0 .8 .9l.3-.1M164.4 142.7a.71 .71 0 0 0 1.2 .1 .71 .71 0 0 0-.4-1.2 .71 .71 0 0 0-.9 .8l.1 .3M165 141.6a.71 .71 0 0 0-.6 1 .71 .71 0 0 0 1.2 .2 .71 .71 0 0 0-.3-1.2h-.3"/>
<path d="M165.4 142.9a.7 .7 0 0 0 .1-1.1 .7 .7 0 0 0-1.1 .3 .7 .7 0 0 0 .7 .9l.3-.1M96.6 169.6h.2v1.9h-.2v-1.9"/>
</g>
<path d="M159.9 78.5a.39 .39 0 0 0 .5 .4 .39 .39 0 0 0 .3-.5 .39 .39 0 0 0-.6-.2l-.2 .3M160.6 78.8a.4 .4 0 0 0-.1-.7 .4 .4 0 0 0-.6 .5l.3 .3 .4-.1M162.9 78.8l.2-.2a.4 .4 0 0 0-.5-.5 .4 .4 0 0 0-.3 .6 .4 .4 0 0 0 .6 .1M164.6 78.5a.41 .41 0 0 0 .5 .4 .41 .41 0 0 0 .3-.5 .41 .41 0 0 0-.6-.2l-.2 .3M165.3 78.8a.4 .4 0 0 0-.2-.7 .4 .4 0 0 0-.5 .5l.3 .3 .4-.1M82 82.2l-.4-.1v.8h.4v-.7M82.9 82.8l.5 .1v-.8h-.5v.7M159.9 142.3a.39 .39 0 0 0 .5 .4 .39 .39 0 0 0 .3-.5 .39 .39 0 0 0-.6-.3l-.2 .4M160.6 142.6a.41 .41 0 0 0-.1-.6 .41 .41 0 0 0-.6 .2 .41 .41 0 0 0 .3 .5l.4-.1M162.9 142.6a.4 .4 0 0 0 .1-.6 .4 .4 0 0 0-.6 0 .4 .4 0 0 0 0 .6h.5M164.6 142.3a.39 .39 0 0 0 .5 .4 .39 .39 0 0 0 .3-.5 .39 .39 0 0 0-.6-.3l-.2 .4M165.3 142.6a.41 .41 0 0 0-.1-.6 .41 .41 0 0 0-.6 .2 .41 .41 0 0 0 .3 .5l.4-.1" fill="none" stroke="#000" stroke-width=".28" stroke-dasharray="1.4 .5" stroke-linecap="butt"/>
<path d="M81.6 83.4h-.2v-1.7h.2v1.7M82 81.7h.2v1.7h-.2v-1.7" fill="none" stroke="#000" stroke-width=".28" stroke-dasharray="2 .7" stroke-linecap="butt"/>
<path d="M160.7 79.2a.83 .83 0 0 0 .2-1.3 .83 .83 0 0 0-1.3 .4 .83 .83 0 0 0 .8 1l.3-.1M160.7 77.8a.83 .83 0 0 0-1.2 .7 .83 .83 0 0 0 1.1 .8 .83 .83 0 0 0 .4-1.3l-.3-.2M165.4 79.2a.83 .83 0 0 0 .2-1.3 .83 .83 0 0 0-1.3 .4 .83 .83 0 0 0 .8 1l.3-.1M165.4 77.8a.83 .83 0 0 0-1.2 .7 .83 .83 0 0 0 1.1 .8 .83 .83 0 0 0 .4-1.3l-.3-.2M160.7 143a.83 .83 0 0 0 .2-1.3 .83 .83 0 0 0-1.3 .3 .83 .83 0 0 0 .8 1.1l.3-.1M160.7 141.6a.84 .84 0 0 0-1.2 .6 .84 .84 0 0 0 1.1 .9 .84 .84 0 0 0 .4-1.3l-.3-.2M165.4 143a.83 .83 0 0 0 .2-1.3 .83 .83 0 0 0-1.3 .3 .83 .83 0 0 0 .8 1.1l.3-.1M165.4 141.6a.84 .84 0 0 0-1.2 .6 .84 .84 0 0 0 1.1 .9 .84 .84 0 0 0 .4-1.3l-.3-.2" fill="none" stroke="#000" stroke-width=".28" stroke-dasharray="2.8 1" stroke-linecap="butt"/>
<path d="M97.3 129.5l71.7-80.9M97.3 145.4l71.7 77.4" fill="none" stroke="#000" stroke-width=".28" stroke-dasharray="24 5 1 5" stroke-linecap="butt"/>
<path d="M175.5 175h3.1v.4h-3.1v-.4M175.5 162.6h3.1v.4h-3.1v-.4M175.5 214.5h3.1v.3h-3.1v-.3" fill="none" stroke="#000" stroke-width=".28" stroke-dasharray="3.7 1.3" stroke-linecap="butt"/>
<path d="M176 55.8h2M176 102.8h2M176 111.6h2M176 158.7h2M176 167.4h2M176 214.5h2" fill="none" stroke="#000" stroke-width=".28" stroke-dasharray="1.1 .4" stroke-linecap="butt"/>
<text font-size="9.7" x="11.1" y="15.6">PIL-03 (2/3)</text>
<g font-size="5.8">
<text x="111.7" y="242.1">VIEW &quot;A&quot;</text>
<text x="284.7" y="242.1">VIEW &quot;B&quot;</text>
</g>
<g font-size="4.4">
<text x="79.4" y="144.7" transform="rotate(-90 79.4 144.7)">FB-3-50-12</text>
<text x="79.4" y="193.7" transform="rotate(-90 79.4 193.7)">FB-3-50-12</text>
<text x="338" y="289.2">SUNBO UNITECH CO., LTD.</text>
</g>
<g font-size="3.9">
<text x="159.8" y="45.1" transform="rotate(-48 159.8 45.1)">44</text>
<text x="76.7" y="58" transform="rotate(-90 76.7 58)">145</text>
<text x="111.1" y="58.8" transform="rotate(-90 111.1 58.8)">163</text>
<text x="172.2" y="56.7" transform="rotate(-48 172.2 56.7)">56</text>
<text x="196.6" y="55" transform="rotate(-90 196.6 55)">95</text>
<text x="330.7" y="58.8" transform="rotate(-90 330.7 58.8)">163</text>
<text x="175.7" y="65.2" transform="rotate(-90 175.7 65.2)">325</text>
<text x="186" y="63.5">C1&quot;</text>
<text x="307.7" y="62.3">U6&quot;</text>
<text x="68.8" y="67.2" transform="rotate(-90 68.8 67.2)">375</text>
<text x="196.6" y="66.1" transform="rotate(-90 196.6 66.1)">156</text>
<text x="53.4" y="75.7" transform="rotate(-90 53.4 75.7)">589</text>
<text x="103.6" y="72.1">U4&quot;</text>
<text x="160.4" y="73.1">C1&quot;</text>
<text x="330.7" y="74.4" transform="rotate(-90 330.7 74.4)">229</text>
<text x="111.1" y="82.5" transform="rotate(-90 111.1 82.5)">432</text>
<text x="307.6" y="81.4">U6&quot;</text>
<text x="70.3" y="87.2">C1.5&quot;</text>
<text x="125.8" y="85.7" transform="rotate(-48 125.8 85.7)">1299</text>
<text x="156.8" y="86.1">90</text>
<text x="158.7" y="91.3">170</text>
<text x="273.1" y="91.8" transform="rotate(-90 273.1 91.8)">993</text>
<text x="305" y="98.6">60</text>
<text x="310.5" y="101.9">23</text>
<text x="330.7" y="97.4" transform="rotate(-90 330.7 97.4)">347</text>
<text x="58.3" y="103">FB-3-50-12</text>
<text x="99" y="105">C2.5&quot;</text>
<text x="310" y="111.5">CL2</text>
<text x="158.7" y="125.6">170</text>
<text x="330.7" y="121.5" transform="rotate(-90 330.7 121.5)">260</text>
<text x="89.3" y="126.8" transform="rotate(-48 89.3 126.8)">113</text>
<text x="156.8" y="131.5">90</text>
<text x="311.9" y="127.2">C2.5&quot;</text>
<text x="53.4" y="134.7" transform="rotate(-90 53.4 134.7)">890</text>
<text x="156.6" y="137.5">C1&quot;</text>
<text x="305" y="136.4">60</text>
<text x="42.7" y="140.4" transform="rotate(-90 42.7 140.4)">2185</text>
<text x="68.9" y="140.4" transform="rotate(-90 68.9 140.4)">640</text>
<text x="100.7" y="138.3" transform="rotate(47 100.7 138.3)">108</text>
<text x="203.6" y="140.4" transform="rotate(-90 203.6 140.4)">2185</text>
<text x="260.4" y="140.4" transform="rotate(-90 260.4 140.4)">2185</text>
<text x="310.5" y="141.1">23</text>
<text x="330.7" y="140.9" transform="rotate(-90 330.7 140.9)">226</text>
<text x="158.7" y="153">170</text>
<text x="273.1" y="150.8" transform="rotate(-90 273.1 150.8)">486</text>
<text x="310.1" y="150.5">CL2</text>
<text x="149.4" y="156.9" transform="rotate(-90 149.4 156.9)">375</text>
<text x="156.8" y="157.5">75</text>
<text x="330.7" y="160.3" transform="rotate(-90 330.7 160.3)">260</text>
<text x="68.9" y="166.1" transform="rotate(-90 68.9 166.1)">54</text>
<text x="159.4" y="166.7">U3&quot;</text>
<text x="312.9" y="171.2">C2.5&quot;</text>
<text x="98.1" y="175">C2.5&quot;</text>
<text x="136.8" y="177.3" transform="rotate(47 136.8 177.3)">1270</text>
<text x="149.4" y="182.4" transform="rotate(-90 149.4 182.4)">265</text>
<text x="161.2" y="190.8">U6&quot;</text>
<text x="53.4" y="198.3" transform="rotate(-90 53.4 198.3)">706</text>
<text x="107.3" y="198.5" transform="rotate(-90 107.3 198.5)">700</text>
<text x="273.1" y="198.3" transform="rotate(-90 273.1 198.3)">706</text>
<text x="330.7" y="198.5" transform="rotate(-90 330.7 198.5)">700</text>
<text x="90.5" y="209.7">88</text>
<text x="149.4" y="209.7" transform="rotate(-90 149.4 209.7)">420</text>
<text x="129.6" y="233.8">900</text>
<text x="178.2" y="233.8">88</text>
</g>
<g font-size="3.6">
<text x="370.6" y="271.6">STEEL STRUCTURE</text>
<text x="370.7" y="276.2">SUPPORTS &amp; PILARS</text>
<text x="369.2" y="282.2">DNV</text>
</g>
<text font-size="3.4" x="360.3" y="262.8">D2585 3LP165</text>
<g font-size="3">
<text x="327" y="260.5">APPROVED</text>
<text x="339.5" y="260.6">김 갑 진</text>
<text x="358.3" y="259.7">PROJECT NO.</text>
<text x="326.9" y="264.9">CHECKED</text>
<text x="326.9" y="269.2">DRAWN</text>
<text x="339.5" y="268.8">강 지 혜</text>
<text x="339.5" y="264.6">김 영 광</text>
<text x="358.1" y="266.4">NAME OF DRAWING</text>
<text x="326.4" y="274">TEL.NO.</text>
<text x="326.5" y="280.5">DRAWING NO.</text>
<text x="335.9" y="276.9">+82-51-260-5640</text>
<text x="358.4" y="280.4">CLASS</text>
<text x="383" y="280.5">SCALE</text>
<text x="339.6" y="283">SB-</text>
<text x="393.1" y="282.6">-</text>
</g>
<text font-size="2.8" x="348.3" y="238.7">ALL NON MARKED SLOT HOLE Ø8X20L</text>
<g font-size="2.5">
<text x="348.3" y="242.1">ALL NON MARKED H-BEAMS H200x200</text>
<text x="348.3" y="245.2">ALL NON MARKED U-BEAMS CH100x50</text>
<text x="404.1" y="245.2">006</text>
<text x="404.1" y="241.8">001</text>
<text x="348.3" y="248.2">ALL NON MARKED L-BEAMS L50x50</text>
<text x="348.3" y="251.4">ALL NON MARKED STIFFENER FOR H200x200</text>
<text x="404.1" y="251.8">009</text>
<text x="404.1" y="248.5">008</text>
</g>
</svg>
